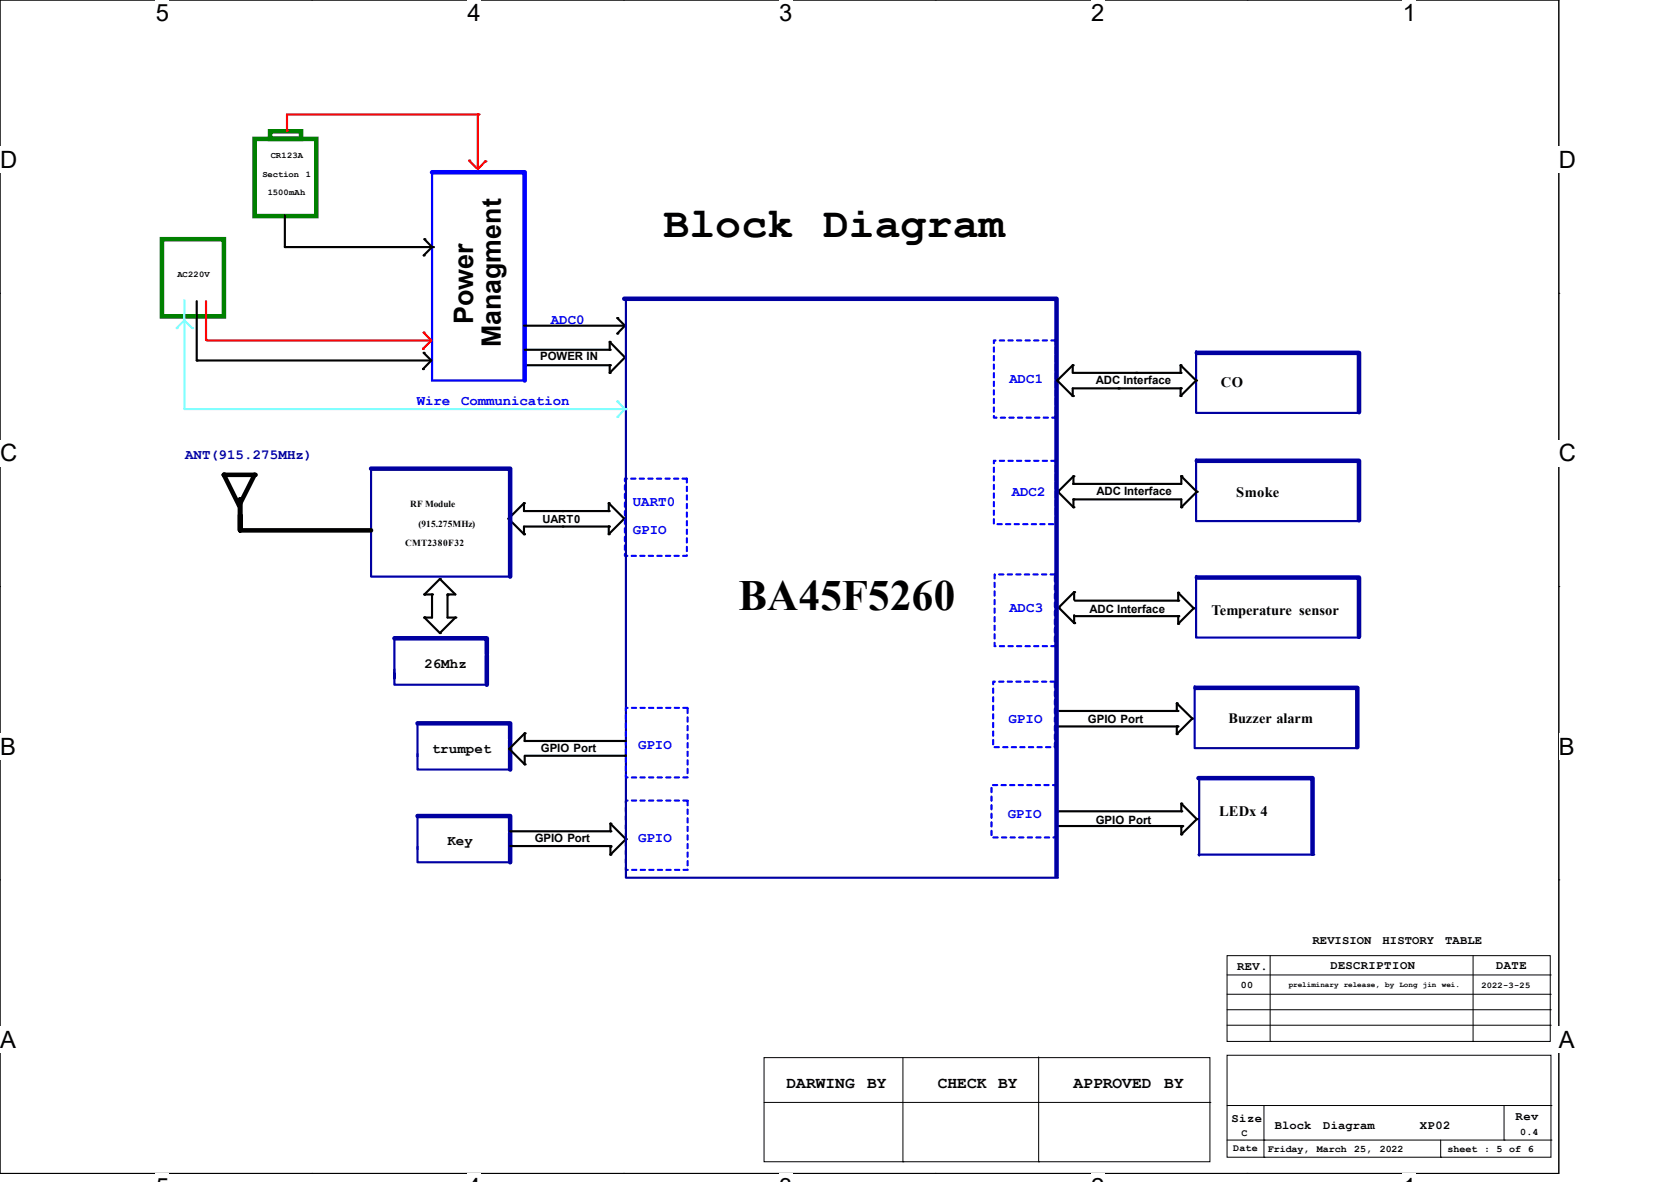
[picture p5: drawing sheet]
<svg xmlns="http://www.w3.org/2000/svg" width="297mm" height="210mm" viewBox="0 0 297 210" stroke-linecap="round" stroke-linejoin="round" font-family="sans-serif">
<path d="M0 0h277.1v208.5h-277.1z" fill="none" stroke="#000" stroke-width=".18"/>
<g fill="#fff">
<path d="M27.7 0h2.4v4.7h-2.4z"/>
<path d="M27.7 208.5h2.4v1.5h-2.4z"/>
</g>
<path d="M55.4 0h.1M55.4 208.5h.1" fill="none" stroke="#000" stroke-width=".18"/>
<g fill="#fff">
<path d="M83.1 0h2.4v4.7h-2.4z"/>
<path d="M83.1 208.5h2.4v1.5h-2.4z"/>
</g>
<path d="M110.8 0h.1M110.8 208.5h.1" fill="none" stroke="#000" stroke-width=".18"/>
<g fill="#fff">
<path d="M138.5 0h2.4v4.7h-2.4z"/>
<path d="M138.5 208.5h2.4v1.5h-2.4z"/>
</g>
<path d="M166.2 0h.1M166.2 208.5h.1" fill="none" stroke="#000" stroke-width=".18"/>
<g fill="#fff">
<path d="M193.9 0h2.4v4.7h-2.4z"/>
<path d="M193.9 208.5h2.4v1.5h-2.4z"/>
</g>
<path d="M221.7 0h.1M221.7 208.5h.1" fill="none" stroke="#000" stroke-width=".18"/>
<g fill="#fff">
<path d="M249.3 0h2.4v4.7h-2.4z"/>
<path d="M249.3 208.5h2.4v1.5h-2.4z"/>
<path d="M0 26h3v4.8h-3z"/>
<path d="M277.1 26h3v4.8h-3z"/>
<path d="M0 78.1h3v4.8h-3z"/>
<path d="M277.1 78.1h3v4.8h-3z"/>
</g>
<path d="M0 52.1h.1M277.1 52.1h.1" fill="none" stroke="#000" stroke-width=".18"/>
<g fill="#fff">
<path d="M0 130.3h2.8v4.7h-2.8z"/>
<path d="M277.1 130.3h2.8v4.7h-2.8z"/>
</g>
<path d="M0 104.2h.1M277.1 104.2h.1" fill="none" stroke="#000" stroke-width=".18"/>
<g fill="#fff">
<path d="M0 182.4h2.8v4.7h-2.8z"/>
<path d="M277 182.4h2.9v4.7h-2.9z"/>
</g>
<g fill="none" stroke="#000" stroke-width=".18">
<path d="M0 156.3h.1M277.1 156.3h.1M218.1 169.8h57.4v15.2h-57.4zM218.1 173.2h57.4M218.1 176.7h57.4M218.1 179.4h57.4M225.8 169.8v15.2M261.8 169.8v15.2M275.5 173.2h.1M275.5 176.7h.1M275.5 179.4h.1M135.8 187.9h79.3v18.5h-79.3z"/>
<path d="M135.8 195.9h79.3M160.5 187.9v18.5M184.6 187.8v18.6M215.1 195.9h.1M218.1 187.5h57.6v18.1h-57.6zM218.1 196.4h57.6M218.1 182.2h57.4M224.7 196.4v9.2M225.8 185h.1M261.8 185h.1M267.3 196.4v6.2M275.5 182.2h.1"/>
<path d="M275.7 196.4h.1M160.5 206.4h.1M184.6 206.4h.1M218.1 202.6h57.6M224.7 202.6h.1M224.7 205.6h.1M256.1 205.6h.1M256.1 202.6v3M267.3 202.6h.1M275.7 202.6h.1"/>
</g>
<path d="M176.7 60.5h10.9v13.7h-10.9zM111.1 85h11v13.8h-11zM176.7 81.9h10.9v11.2h-10.9zM176.8 102.1h10.7v12.7h-10.7zM111.3 125.8h10.9v12.3h-10.9zM176.2 139.5h11.7v9.3h-11.7zM176.5 121.1h11v11.7h-11zM111.3 142.2h10.9v12.4h-10.9z" fill="none" stroke="#00f" stroke-width=".38" stroke-dasharray=".8"/>
<g fill="none" stroke="#000" stroke-width=".38">
<path d="M50.6 38.3v5.6M35 53.5v10.6M50.8 43.9h26.2M75.4 42.5l1.4 1.4M76.7 44l-1.4 1.4M93.1 57.9h18M109.7 56.5l1.4 1.4M111.1 57.9l-1.4 1.4M35.1 64.1h41.3M75.3 62.7l1.4 1.4M76.5 64.2l-1.3 1.4M93.3 62.1h15.1v-1.4l2.7 2.8-2.7 2.8v-1.4h-15.1z"/>
<path d="M190.7 66.3v-1.4l-2.8 2.7 2.8 2.8v-1.4h19.1v1.4l2.8-2.8-2.8-2.7v1.4h-19M100 93.6h-6.9v1.3l-2.7-2.7 2.7-2.8v1.4h15.1v-1.4l2.8 2.8-2.8 2.7v-1.3h-8.1M188 87.4l2.8-2.8v1.4h19.2v-1.4l2.7 2.8-2.7 2.7v-1.4h-19.2v1.4zM79.5 105.6h1.4l-2.7-2.7-2.8 2.7h1.4v4.1h-1.4l2.8 2.8 2.7-2.8h-1.4v-4M190.9 106.6v-1.4l-2.7 2.7 2.7 2.8v-1.4M191.1 106.7h18.3v-1.4l2.8 2.8-2.8 2.7v-1.3h-18.5M93.3 131.7h17.8M93.3 134.3h17.8M187.9 129.1h21.4M188.2 126.3h21.1M209.2 126.3v-1.3l2.7 2.7-2.7 2.7v-1.3M90.7 147.7h17.8v-1.4l2.8 2.8-2.8 2.7v-1.3"/>
<path d="M90.7 150.3h17.8M187.8 144.1h22.2v-1.3l2.7 2.7-2.7 2.8v-1.4M188 146.8h22.1"/>
</g>
<g fill="#000">
<circle cx="50.6" cy="43.9" r=".19"/>
<circle cx="75.3" cy="45.4" r=".19"/>
<circle cx="75.4" cy="42.5" r=".19"/>
<circle cx="77" cy="43.9" r=".19"/>
<circle cx="109.7" cy="59.3" r=".19"/>
<circle cx="109.7" cy="56.5" r=".19"/>
<circle cx="111.1" cy="57.9" r=".19"/>
<circle cx="35" cy="64.1" r=".19"/>
<circle cx="75.2" cy="65.6" r=".19"/>
<circle cx="75.3" cy="62.7" r=".19"/>
<circle cx="76.4" cy="64.1" r=".19"/>
<circle cx="93.3" cy="64.9" r=".19"/>
<circle cx="108.4" cy="66.3" r=".19"/>
<circle cx="108.4" cy="62.1" r=".19"/>
<circle cx="108.4" cy="64.9" r=".19"/>
<circle cx="108.4" cy="60.7" r=".19"/>
<circle cx="111.1" cy="63.5" r=".19"/>
<circle cx="187.9" cy="67.6" r=".19"/>
<circle cx="190.7" cy="64.9" r=".19"/>
<circle cx="190.7" cy="70.4" r=".19"/>
<circle cx="198.9" cy="69" r=".19"/>
<circle cx="202.1" cy="66.3" r=".19"/>
<circle cx="209.8" cy="66.3" r=".19"/>
<circle cx="209.8" cy="69" r=".19"/>
<circle cx="209.8" cy="64.9" r=".19"/>
<circle cx="209.8" cy="70.4" r=".19"/>
<circle cx="212.6" cy="67.6" r=".19"/>
<circle cx="39.8" cy="84.4" r=".4"/>
<circle cx="45.3" cy="84.4" r=".4"/>
<circle cx="90.4" cy="92.2" r=".19"/>
<circle cx="93.1" cy="94.9" r=".19"/>
<circle cx="93.1" cy="89.4" r=".19"/>
<circle cx="100" cy="93.6" r=".19"/>
<circle cx="100" cy="90.8" r=".19"/>
<circle cx="108.2" cy="90.8" r=".19"/>
<circle cx="108.2" cy="93.6" r=".19"/>
<circle cx="108.2" cy="89.4" r=".19"/>
<circle cx="108.2" cy="94.9" r=".19"/>
<circle cx="111" cy="92.2" r=".19"/>
<circle cx="188" cy="87.4" r=".19"/>
<circle cx="190.8" cy="84.6" r=".19"/>
<circle cx="190.8" cy="90.1" r=".19"/>
<circle cx="190.8" cy="88.7" r=".19"/>
<circle cx="190.8" cy="86" r=".19"/>
<circle cx="210" cy="90.1" r=".19"/>
<circle cx="210" cy="84.6" r=".19"/>
<circle cx="212.7" cy="87.4" r=".19"/>
<circle cx="75.4" cy="105.6" r=".19"/>
<circle cx="75.4" cy="109.7" r=".19"/>
<circle cx="76.8" cy="105.6" r=".19"/>
<circle cx="78.2" cy="112.5" r=".19"/>
<circle cx="78.2" cy="102.9" r=".19"/>
<circle cx="79.5" cy="105.6" r=".19"/>
<circle cx="79.5" cy="105.7" r=".19"/>
<circle cx="80.9" cy="109.7" r=".19"/>
<circle cx="188.2" cy="108" r=".19"/>
<circle cx="190.9" cy="105.2" r=".19"/>
<circle cx="190.9" cy="110.7" r=".19"/>
<circle cx="209.4" cy="106.7" r=".19"/>
<circle cx="209.4" cy="109.5" r=".19"/>
<circle cx="209.4" cy="110.8" r=".19"/>
<circle cx="209.4" cy="105.3" r=".19"/>
<circle cx="212.2" cy="108.1" r=".19"/>
<circle cx="111.1" cy="131.7" r=".19"/>
<circle cx="111.1" cy="134.3" r=".19"/>
<circle cx="209.2" cy="129.1" r=".19"/>
<circle cx="209.2" cy="130.4" r=".19"/>
<circle cx="209.2" cy="125" r=".19"/>
<circle cx="209.3" cy="129.1" r=".19"/>
<circle cx="209.3" cy="126.3" r=".19"/>
<circle cx="211.9" cy="127.7" r=".19"/>
<circle cx="108.5" cy="150.3" r=".19"/>
<circle cx="108.5" cy="151.8" r=".19"/>
<circle cx="108.5" cy="146.3" r=".19"/>
<circle cx="108.5" cy="150.5" r=".19"/>
<circle cx="108.5" cy="147.7" r=".19"/>
<circle cx="111.3" cy="149.1" r=".19"/>
<circle cx="210" cy="148.3" r=".19"/>
<circle cx="210" cy="146.9" r=".19"/>
<circle cx="210" cy="144.1" r=".19"/>
<circle cx="210" cy="142.8" r=".19"/>
<circle cx="210.1" cy="146.8" r=".19"/>
<circle cx="212.7" cy="145.5" r=".19"/>
</g>
<path d="M76.8 30.6h16.5v37h-16.5z" fill="none" stroke="#00f" stroke-width=".38"/>
<path d="M76.8 30.6h16.5v37" fill="none" stroke="#00f" stroke-width=".8"/>
<g fill="none" stroke="#0000a0" stroke-width=".38">
<path d="M111.3 53.2v102.8h76.7M212.6 62.4v11h28.8M66 83.3v19.1h24.7M212.6 81.6v11h28.8M70.1 118.9v2.8h16.4M70.1 113.7v6.9v-1M212.6 102.3v11h28.8M74.2 134v2.7h16.5M74.2 128.5v5.9M212.3 121.9v11h28.8M213.1 138.3v13.7v-.2M74.2 150.5v2.7h16.5"/>
<path d="M74.2 145v5.9M213 151.8h20.6"/>
</g>
<g fill="none" stroke="#0000a0" stroke-width=".8">
<path d="M111 53.1h76.8v102.6M212.7 62.7h28.9v10.5M66 83.3h24.7v19.1M212.7 81.9h28.9v10.6M70.1 113.4h16.4v2.8M86.5 116.5v5.2M212.7 102.6h28.9v10.6M74.2 128.5h16.5v2.8M90.7 131.5v5.2M212.5 122.2h28.8v10.6M213 138.3h20.3v13.4M74.2 145h16.5v2.7"/>
<path d="M90.7 148v5.2"/>
</g>
<path d="M39.8 84.4h5.5l-2.8 5.4zM42.7 91.5v2.7v-5.5v5.5h23.3" fill="none" stroke="#000" stroke-width=".8"/>
<path d="M45.3 24.7h10.9v13.7h-10.9zM48 23.3h5.5v1.4h-5.5zM28.8 42.5h11v13.7h-11z" fill="none" stroke="#008000" stroke-width=".8"/>
<path d="M32.9 72.7h78.4" fill="none" stroke="#80ffff" stroke-width=".38"/>
<circle cx="111.3" cy="72.7" r=".19" fill="#80ffff"/>
<path d="M109.7 71.3l1.4 1.4" fill="none" stroke="#80ffff" stroke-width=".38"/>
<circle cx="109.7" cy="71.3" r=".19" fill="#80ffff"/>
<path d="M111.1 72.7l-1.4 1.4" fill="none" stroke="#80ffff" stroke-width=".38"/>
<circle cx="109.7" cy="74.1" r=".19" fill="#80ffff"/>
<path d="M32.8 53.3v19.4" fill="none" stroke="#80ffff" stroke-width=".38"/>
<circle cx="32.8" cy="72.7" r=".19" fill="#80ffff"/>
<path d="M32.8 56.9l-1.4 1.4" fill="none" stroke="#80ffff" stroke-width=".38"/>
<circle cx="31.4" cy="58.3" r=".19" fill="#80ffff"/>
<path d="M32.8 56.9l1.4 1.4" fill="none" stroke="#80ffff" stroke-width=".38"/>
<circle cx="34.2" cy="58.3" r=".19" fill="#80ffff"/>
<path d="M75.3 59.1l1.4 1.4" fill="none" stroke="#f00" stroke-width=".38"/>
<circle cx="75.3" cy="59.1" r=".19" fill="#f00"/>
<path d="M76.5 60.6l-1.3 1.4" fill="none" stroke="#f00" stroke-width=".38"/>
<circle cx="75.2" cy="62" r=".19" fill="#f00"/>
<path d="M36.6 53.5v6.9" fill="none" stroke="#f00" stroke-width=".38"/>
<circle cx="36.6" cy="60.4" r=".19" fill="#f00"/>
<path d="M36.7 60.5h39.7" fill="none" stroke="#f00" stroke-width=".38"/>
<circle cx="76.4" cy="60.5" r=".19" fill="#f00"/>
<path d="M51.2 20.3h33.8" fill="none" stroke="#f00" stroke-width=".38"/>
<circle cx="85" cy="20.3" r=".19" fill="#f00"/>
<path d="M84.9 20.3v9.5" fill="none" stroke="#f00" stroke-width=".38"/>
<circle cx="84.9" cy="29.8" r=".19" fill="#f00"/>
<path d="M83.4 28.5l1.4 1.4" fill="none" stroke="#f00" stroke-width=".38"/>
<circle cx="83.4" cy="28.5" r=".19" fill="#f00"/>
<path d="M86.3 28.7l-1.4 1.4" fill="none" stroke="#f00" stroke-width=".38"/>
<circle cx="86.3" cy="28.7" r=".19" fill="#f00"/>
<path d="M51 20.3v2.9" fill="none" stroke="#f00" stroke-width=".38"/>
<circle cx="51" cy="23.2" r=".19" fill="#f00"/>
<path d="M93.3 131.7v-1.4l-2.8 2.8 2.8 2.7v-1.4" fill="none" stroke="#000" stroke-width=".38"/>
<g fill="#000">
<circle cx="90.5" cy="133.1" r=".19"/>
<circle cx="93.3" cy="130.3" r=".19"/>
<circle cx="93.3" cy="135.8" r=".19"/>
<circle cx="93.3" cy="131.7" r=".19"/>
</g>
<g font-size="7.7">
<text x="117.9" y="42">Block Diagram</text>
<text x="131.3" y="108.4">BA45F5260</text>
</g>
<text font-size="4.8" x="84.1" y="57.5" transform="rotate(-90 84.1 57.5)">Power</text>
<text font-size="4.7" x="89" y="61.6" transform="rotate(-90 89 61.6)">Managment</text>
<g font-size="4.2">
<text x="27.7" y="3.8">5</text>
<text x="83.1" y="3.8">4</text>
<text x="138.5" y="3.8">3</text>
<text x="193.9" y="3.8">2</text>
<text x="249.3" y="3.8">1</text>
<text x="0" y="29.8">D</text>
<text x="277.1" y="29.8">D</text>
<text x="0" y="82">C</text>
<text x="277.1" y="82">C</text>
<text x="0" y="134.1">B</text>
<text x="277.1" y="134.1">B</text>
<text x="0" y="186.2">A</text>
<text x="277.1" y="186.2">A</text>
</g>
<g font-size="2.9">
<text x="139.8" y="193.3">DARWING</text>
<text x="154.1" y="193.3">BY</text>
<text x="166.7" y="193.3">CHECK</text>
<text x="177.4" y="193.3">BY</text>
<text x="190.8" y="193.3">APPROVED</text>
<text x="206.9" y="193.3">BY</text>
</g>
<g font-size="2.6">
<text x="217" y="68.7">CO</text>
<text x="219.7" y="88.2">Smoke</text>
<text x="215.3" y="109.3">Temperature sensor</text>
<text x="216.7" y="145">LEDx 4</text>
</g>
<g font-size="2.5" fill="#00f">
<text x="97.9" y="57.5">ADC0</text>
<text x="179.4" y="68">ADC1</text>
<text x="74.1" y="72">Wire</text>
<text x="82" y="72">Communication</text>
<text x="112.5" y="89.9">UART0</text>
<text x="179.8" y="88.1">ADC2</text>
<text x="112.5" y="94.9">GPIO</text>
<text x="179.4" y="108.8">ADC3</text>
<text x="179.3" y="128.4">GPIO</text>
<text x="113.4" y="133.1">GPIO</text>
<text x="113.4" y="149.5">GPIO</text>
<text x="179.1" y="145.4">GPIO</text>
</g>
<text font-size="2.5" fill="#0000a0" x="32.9" y="81.6">ANT(915.275MHz)</text>
<g font-size="2.5">
<text x="75.4" y="118.7">26Mhz</text>
<text x="218.4" y="128.5">Buzzer alarm</text>
<text x="76.8" y="133.7">trumpet</text>
<text x="79.5" y="150.2">Key</text>
</g>
<g font-size="2.2">
<text x="233.3" y="167.7">REVISION</text>
<text x="245.7" y="167.7">HISTORY</text>
<text x="256.9" y="167.7">TABLE</text>
<text x="219.9" y="172.4">REV.</text>
<text x="236.5" y="172.3">DESCRIPTION</text>
<text x="265.9" y="172.3">DATE</text>
<text x="218.9" y="199.3">Size</text>
<text x="226.6" y="200.7">Block</text>
<text x="235.2" y="200.7">Diagram</text>
<text x="252.4" y="200.7">XP02</text>
<text x="269.4" y="199">Rev</text>
</g>
<g font-size="2">
<text x="96" y="64.1">POWER IN</text>
<text x="194.8" y="68.2">ADC Interface</text>
<text x="194.9" y="87.9">ADC Interface</text>
<text x="96.4" y="92.9">UART0</text>
<text x="193.7" y="108.9">ADC Interface</text>
<text x="193.4" y="128.5">GPIO Port</text>
<text x="96.1" y="133.6">GPIO Port</text>
<text x="95" y="149.6">GPIO Port</text>
<text x="194.8" y="146.3">GPIO Port</text>
</g>
<g font-size="1.8">
<text x="220.6" y="175.6">00</text>
<text x="220.7" y="201.8">C</text>
<text x="270.2" y="201.6">0.4</text>
<text x="219.2" y="204.5">Date</text>
<text x="225.3" y="204.6">Friday,</text>
<text x="234.1" y="204.6">March</text>
<text x="240.7" y="204.6">25,</text>
<text x="245.2" y="204.6">2022</text>
<text x="257.3" y="204.6">sheet : 5 of 6</text>
</g>
<g font-size="1.7">
<text x="72.9" y="90.1">RF Module</text>
<text x="74.4" y="93.6">(915.275MHz)</text>
<text x="72" y="97">CMT2380F32</text>
</g>
<g font-size="1.6">
<text x="48.1" y="28">CR123A</text>
<text x="46.7" y="31.5">Section</text>
<text x="47.6" y="34.6">1500mAh</text>
<text x="54.4" y="31.5">1</text>
<text x="31.5" y="49.3">AC220V</text>
<text x="263.4" y="175.5">2022-3-25</text>
</g>
<g font-size="1.4">
<text x="229.1" y="175.4">preliminary release, by Long jin</text>
<text x="256.3" y="175.4">wei.</text>
</g>
</svg>
